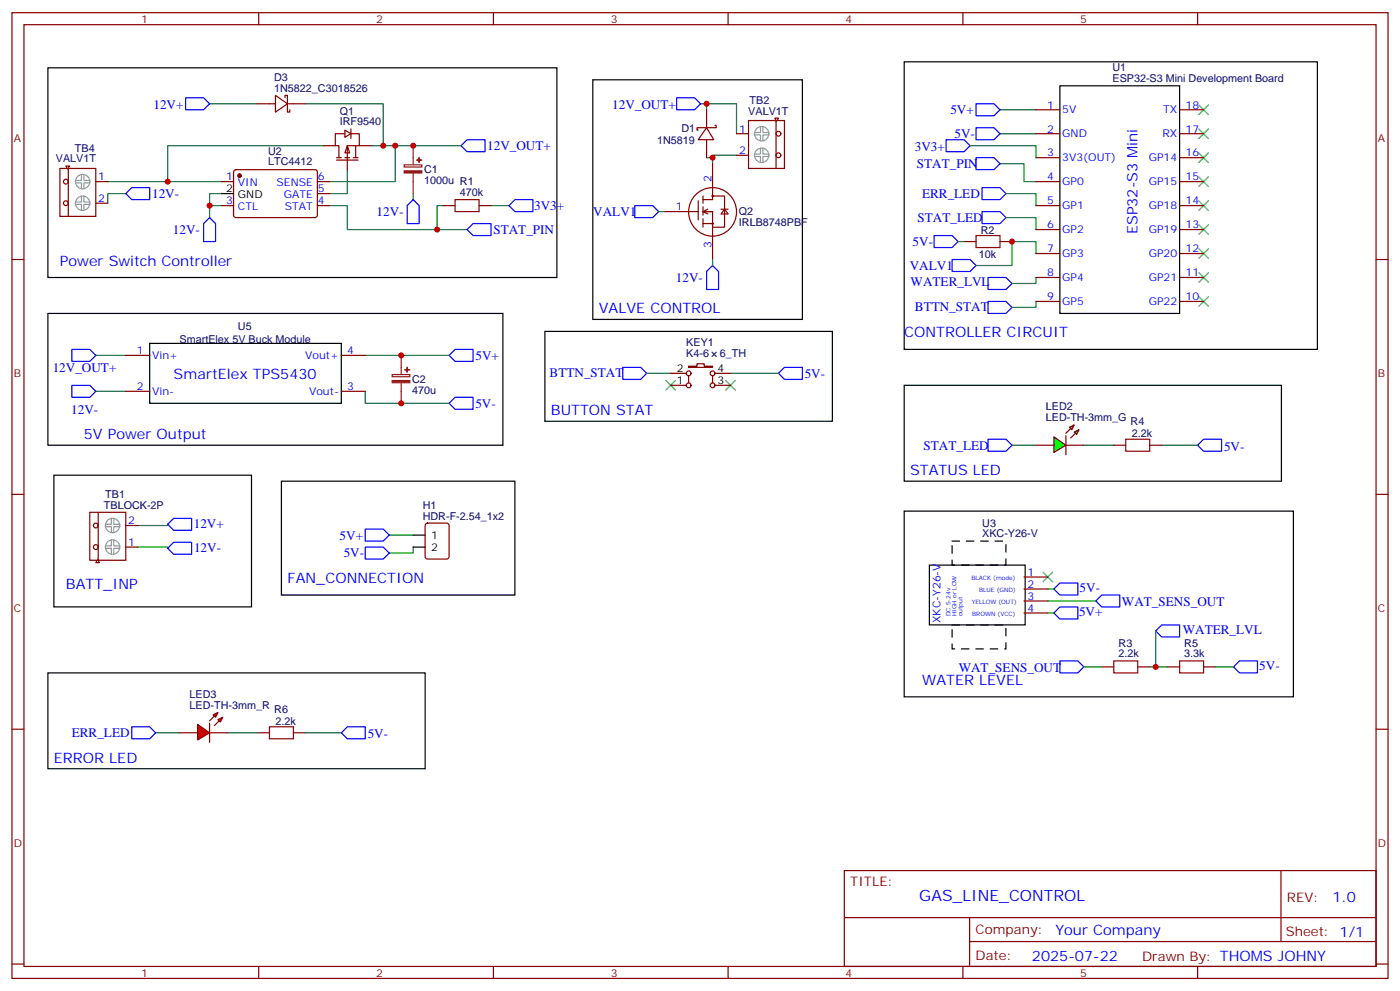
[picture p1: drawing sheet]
<svg xmlns="http://www.w3.org/2000/svg" width="412mm" height="292mm" viewBox="0 0 412 292" stroke-linecap="round" stroke-linejoin="round" font-family="sans-serif">
<g fill="none" stroke="#870000" stroke-width=".35">
<path d="M3.5 3.7h405.4v284.4h-405.4zM7.1 7.3h398.2v277.3h-398.2zM76.2 3.7v3.6M145.3 3.7v3.6M214.5 3.7v3.6M283.6 3.7v3.6M352.8 3.7v3.6M3.5 76.4h3.6M130.5 60.5h3.6M141.1 60.5h3.5M284 71.1h3.5M294.6 71.1h3.5"/>
<path d="M405.3 76.4h3.6M3.5 145.6h3.6M405.3 145.6h3.6M3.5 214.7h3.6M405.3 214.7h3.6M248.7 256.3h156.6v28.3h-156.6zM377.3 256.4v20.8M248.7 270.2h156.5M285.6 277.2h119.6M285.6 270.2v14.1M3.5 283.8h3.6M76.2 284.6v3.5"/>
<path d="M145.3 284.6v3.5M214.5 284.6v3.5M283.6 284.6v3.5M352.8 284.6v3.5M405.3 283.8h3.6"/>
</g>
<g fill="none" stroke="#008700" stroke-width=".35">
<path d="M61.7 30.6h14.1M90 30.6h22.9v12.3M206.4 30.6h10.6v8.8M208.1 30.6v1.7M294.6 39.4h10.6M294.6 32.3h10.6M31.7 53.5h33.6M37 57h-5.3v2.8M65.3 57h-3.6v3.5h3.6M95.2 42.9h-45.8v10.6M102.3 50v7h-5.3M109.4 42.9h7v10.6h-19.4"/>
<path d="M116.4 42.9h19.4M121.7 57v1.8M217 45.7h-7.1v2.5M294.6 48.2h7v5.3h3.6M61.7 60.5v3.6M97 60.5h5.3v7.1h35.3M130.5 60.5h-1.7v7.1M144.6 60.5h5.3M28.2 115.2h8.8M28.2 104.6h8.8M107.6 115.2v3.5h24.7M107.6 104.6h24.7"/>
<path d="M49.4 154.4v.3h-8.8M40.6 161.1h8.8v.3"/>
</g>
<g fill="none" stroke="#00f" stroke-width=".35">
<path d="M54.7 28.8h5.3l1.7 1.8-1.7 1.7h-5.3zM199.3 28.8h5.3l1.8 1.8-1.8 1.7h-5.3zM287.5 37.6h5.3l1.8 1.8-1.8 1.7h-5.3zM287.5 30.6h5.3l1.8 1.7-1.8 1.8h-5.3zM37 57l1.8-1.8h5.3v3.6h-5.3zM121.7 58.8l1.8 1.7v5.3h-3.6v-5.3zM135.8 42.9l1.8-1.8h5.3v3.6h-5.3zM287.5 46.4h5.3l1.8 1.8-1.8 1.8h-5.3zM60 65.8l1.7-1.7 1.8 1.7v5.3h-3.5zM137.6 67.6l1.7-1.8h5.3v3.6h-5.3zM149.9 60.5l1.8-1.7h5.3v3.5h-5.3zM187 60.5h5.3l1.7 1.8-1.7 1.8h-5.3z"/>
<path d="M208.1 79.9l1.8-1.7 1.8 1.7v5.3h-3.6zM275.2 69.4h5.3l1.7 1.7-1.7 1.8h-5.3zM280.5 76.4h5.3l1.7 1.8-1.7 1.7h-5.3zM21.2 113.5h5.3l1.7 1.7-1.7 1.8h-5.3zM21.2 102.9h5.3l1.7 1.7-1.7 1.8h-5.3zM132.3 118.7l1.8-1.7h5.2v3.5h-5.2zM134.1 102.9h5.2v3.5h-5.2l-1.8-1.8zM354.5 129.3h5.3v3.6h-5.3l-1.7-1.8zM49.4 154.4l1.8-1.8h5.2v3.5h-5.2zM51.2 159.7h5.2v3.5h-5.2l-1.8-1.8z"/>
</g>
<path d="M134.1 58.8h7v3.5h-7zM287.5 69.4h7.1v3.5h-7.1z" fill="none" stroke="#a10000" stroke-width=".35"/>
<path d="M14.1 20h149.9v61.7h-149.9zM266.3 18.2h121.8v84.7h-121.8zM174.6 23.5h61.8v70.6h-61.8zM14.1 92.3h134.1v38.8h-134.1zM266.3 113.5h111.2v28.2h-111.2zM15.9 139.9h58.2v38.8h-58.2z" fill="none" stroke="#000" stroke-width=".35"/>
<path d="M119.1 48.5h5.1v.7h-5.1zM121.7 42.9v5.6M121.7 51v6M115.5 110.3h5.2v.6h-5.2zM118.2 104.6v5.7M118.2 112.7v6" fill="none" stroke="#8c2424" stroke-width=".35"/>
<g fill="#8c2424" stroke="#8c2424" stroke-width=".35">
<path d="M119.1 50.3h5.1v.6h-5.1z"/>
<path d="M122.8 47.1l1.4 .1z"/>
<path d="M123.4 46.4l.1 1.4z"/>
<path d="M115.5 112h5.2v.7h-5.2z"/>
<path d="M119.2 108.9h1.4z"/>
<path d="M119.9 108.2v1.4z"/>
</g>
<g fill="none" stroke="#3c3" stroke-width=".35">
<path d="M353.1 30.9l2.9 2.8M353.1 38l2.9 2.8M356 30.9l-2.9 2.8M356 38l-2.9 2.8M353.1 45l2.9 2.8M353.1 52.1l2.9 2.8M353.1 59.1l2.9 2.8M356 45l-2.9 2.8M356 52.1l-2.9 2.8M356 59.1l-2.9 2.8M353.1 66.2l2.9 2.8M353.1 73.2l2.9 2.9"/>
<path d="M356 66.2l-2.9 2.8M356 73.2l-2.9 2.9M353.1 80.3l2.9 2.8M353.1 87.3l2.9 2.9M356 80.3l-2.9 2.8M356 87.3l-2.9 2.9"/>
</g>
<path d="M310.4 128.6l3.6 2.5-3.6 2.1z" fill="#0f0" stroke="#870000" stroke-width=".35"/>
<path d="M314 128.3v5.6z" fill="#f00" stroke="#870000" stroke-width=".35"/>
<g fill="#870000" stroke="#870000" stroke-width=".35">
<path d="M314 127.6l1.4-1.4z"/>
<path d="M315.4 129l1.4-1.4z"/>
</g>
<g fill="#0f0" stroke="#870000" stroke-width=".35">
<path d="M315 125.8l1.4-.7-.7 1.4z"/>
<path d="M316.4 127.2l1.5-.7-.8 1.4z"/>
</g>
<path d="M305.2 131.1h5.2M314 131.1h5.3M328.1 131.1h3.5M338.7 131.1h3.5M324.6 196.4h3.5M335.1 196.4h3.6M344 196.4h3.5M354.5 196.4h3.6M75.8 215.8h3.6M86.4 215.8h3.6" fill="none" stroke="#870000" stroke-width=".35"/>
<g fill="none" stroke="#008700" stroke-width=".35">
<path d="M208.1 46.4h1.8M296.3 57h8.9v3.5M282.2 71.1h1.8M298.1 131.1h7.1M319.3 131.1h8.8M342.2 131.1h10.6M308.7 173.4h1.7M308.7 177h14.1M308.7 180.5h1.7M319.3 196.4h5.3M338.7 196.4h5.3M340.4 185.8v10.6"/>
<path d="M358.1 196.4h5.3M45.9 215.8h7M67 215.8h8.8M90 215.8h10.5"/>
</g>
<path d="M289.3 55.2h5.3l1.7 1.8-1.7 1.8h-5.3zM291 81.7h5.3l1.8 1.8-1.8 1.7h-5.3zM291 129.3h5.3l1.8 1.8-1.8 1.8h-5.3zM310.4 173.4l1.8-1.7h5.3v3.5h-5.3zM322.8 177l1.8-1.8h5.2v3.5h-5.2zM310.4 180.5l1.8-1.8h5.3v3.5h-5.3zM312.2 194.6h5.3l1.8 1.8-1.8 1.7h-5.3zM340.4 185.8l1.8-1.8h5.3v3.5h-5.3zM363.4 196.4l1.7-1.8h5.3v3.5h-5.3zM38.8 214h5.3l1.8 1.8-1.8 1.7h-5.3zM100.5 215.8l1.8-1.8h5.3v3.5h-5.3z" fill="none" stroke="#00f" stroke-width=".35"/>
<path d="M331.6 129.3h7.1v3.6h-7.1zM328.1 194.6h7v3.5h-7zM347.5 194.6h7v3.5h-7zM79.4 214h7v3.5h-7z" fill="none" stroke="#a10000" stroke-width=".35"/>
<path d="M266.3 150.5h114.7v54.7h-114.7zM14.1 198.1h111.1v28.2h-111.1z" fill="none" stroke="#000" stroke-width=".35"/>
<path d="M307.3 168.5l2.8 2.8M310.1 168.5l-2.8 2.8" fill="none" stroke="#3c3" stroke-width=".35"/>
<g fill="#f00" stroke="#870000" stroke-width=".35">
<path d="M58.2 213.3l3.5 2.5-3.5 2.1z"/>
<path d="M61.7 212.9v5.7z"/>
</g>
<g fill="#870000" stroke="#870000" stroke-width=".35">
<path d="M61.7 212.2l1.4-1.4z"/>
<path d="M63.1 213.6l1.5-1.4z"/>
</g>
<g fill="#f00" stroke="#870000" stroke-width=".35">
<path d="M62.8 210.5l1.4-.7-.7 1.4z"/>
<path d="M64.2 211.9l1.4-.7-.7 1.4z"/>
</g>
<path d="M75.8 30.6h5.3M81.1 28.1l3.6 2.5-3.6 2.4zM84 28.8v-.7h.7v4.9h.7v-.7M84.7 30.6h5.3M103.4 38v2.8M208.1 37.6l2.2 3.5h-4.6zM208.1 32.3v5.3M210.6 36.9h.4v.7h-5.7v.7h.4M208.1 41.1v5.3M125.5 154.2l.4-.2h5.7l.6 .5 .1 9.4-.5 .7h-5.9l-.6-.5-.1-9.4zM52.9 215.8h5.3M61.7 215.8h5.3" fill="none" stroke="#870000" stroke-width=".35"/>
<path d="M296.3 64.1h8.9v3.5M305.2 74.6v-3.5h-7.1v7.1h-10.6M305.2 81.7v1.8h-7.1M305.2 88.8v1.7h-7.1M190.5 109.9h7.1M215.2 109.9h14.1M114.7 157.6h7M121.7 161.1v1.7h-7" fill="none" stroke="#008700" stroke-width=".35"/>
<path d="M289.3 62.3h5.3l1.7 1.8-1.7 1.7h-5.3zM291 88.8h5.3l1.8 1.7-1.8 1.8h-5.3zM183.4 108.2h5.3l1.8 1.7-1.8 1.8h-5.3zM229.3 109.9l1.8-1.7h5.3v3.5h-5.3zM107.6 155.8h5.3l1.8 1.8-1.8 1.7h-5.3zM107.6 161.1h5.3l1.8 1.7-1.8 1.8h-5.3z" fill="none" stroke="#00f" stroke-width=".35"/>
<path d="M196.1 112l2.9 2.9M199 112l-2.9 2.9M213.8 112l2.8 2.9M216.6 112l-2.8 2.9" fill="none" stroke="#3c3" stroke-width=".35"/>
<path d="M160.5 97.6h84.7v26.4h-84.7zM82.9 141.7h68.8v33.5h-68.8zM121.7 157.6h3.5M121.7 161.1h3.5" fill="none" stroke="#000" stroke-width=".35"/>
<path d="M101.6 38.3l1.8 1.1-1.8 1z" fill="#fff" stroke="#870000" stroke-width=".35"/>
<g fill="none" stroke="#870000" stroke-width=".35">
<path d="M101.6 39.4h-2.8v3.5h1v3.5M103.4 39.4h2.4v3.5h-3.5v7.1M217 39.4h3.5M220.5 35.5h10.6v14.1h-10.6zM228.6 35.5v14.1M229 35.5l.3-.7h-1.1l.4 1M305.2 39.4h7M305.2 32.3h7M347.5 39.4h7M347.5 32.3h7M17.6 49.6h10.6v14.1h-10.6zM19.8 49.6l-.4-.7h1.1l-.4 1.1"/>
<path d="M20.1 49.6v14.1M28.2 53.5h3.5M28.2 59.8h3.5M65.3 53.5h3.5M69 50.2l.5-.2h23.6l.4 .7-.1 12.9-.6 .5-23.6-.1-.4-.6v-12.7zM93.5 53.5h3.5M93.5 57h3.5M95.2 42.9h3.6M99.1 46.4h1.4M99.1 47.1h6.4M101.6 46.4h1.4M102.3 42.9l.7 2.1h-1.4z"/>
<path d="M104.1 46.4h1.4M104.8 42.9v3.5M105.8 42.9h3.6M205.7 59.1v5.7M207.1 57.7v2.1M209.9 57.7h3.5v9.2h-3.5M209.9 48.2v10.6h-2.8M217 45.7h3.5M305.2 46.4h7M305.2 53.5h7M347.5 46.4h7M347.5 53.5h7"/>
<path d="M65.3 60.5h3.5M93.5 60.5h3.5M195.8 62.3h9.9M207.1 60.9v2.5M207.1 64.4v2.5M207.1 65.8h2.8M208.5 61.6l-1.4 .7 1.4 .7M209.9 62.3h-2.8h2.8v14.1M212.4 61.6h2.1M213.4 61.6l1.1 1.4h-2.1zM305.2 60.5h7M305.2 67.6h7"/>
<path d="M305.2 74.6h7M347.5 60.5h7M347.5 67.6h7M347.5 74.6h7M305.2 81.7h7M305.2 88.8h7M347.5 81.7h7M347.5 88.8h7M37 115.2h7.1M37 104.6h7.1M100.5 115.2h7.1M100.5 104.6h7.1"/>
<path d="M197.6 113.5h4.5M197.6 109.9h4.5M202.8 107.8h2.5v-.7h2.1v.7h2.5v.4h-7.1zM202.8 110.6v2.1M209.9 110.6v2.1M210.6 113.5h4.6M210.6 109.9h4.6M26.5 150.8h10.5v14.2h-10.5zM28.9 150.8v14.2M37 154.7h3.6M28.9 164.6l.4 1.1h-1.1l.4-.7M37 161.1h3.6"/>
<path d="M301.6 169.9h7.1M301.6 173.4h7.1M301.6 177h7.1M301.6 180.5h7.1"/>
<circle cx="229.3" cy="39.4" r=".71"/>
<circle cx="19.4" cy="53.5" r=".71"/>
<circle cx="19.4" cy="59.8" r=".71"/>
<circle cx="209.9" cy="57.7" r=".18"/>
<circle cx="229.3" cy="45.7" r=".71"/>
<circle cx="209.9" cy="62.4" r="7.1"/>
<circle cx="209.9" cy="65.8" r=".18"/>
<circle cx="202.8" cy="113.5" r=".71"/>
<circle cx="202.8" cy="109.9" r=".71"/>
<circle cx="209.9" cy="113.5" r=".71"/>
<circle cx="209.9" cy="109.9" r=".71"/>
<circle cx="28.2" cy="154.7" r=".71"/>
<circle cx="28.2" cy="161.1" r=".71"/>
</g>
<g fill="none" stroke="#999" stroke-width=".35">
<path d="M222.2 39.7h1.8v1.8M224 37.3v1.7h-1.8M224.7 37.3v1.7h1.8M226.5 39.7h-1.8v1.8M22.2 53.8h1.8v1.8M24 51.4v1.7h-1.8M24 57.7v1.8h-1.8M24.7 51.4v1.7h1.8M24.7 57.7v1.8h1.8M26.5 53.8h-1.8v1.8M222.2 46.1h1.8v1.7M224 43.6v1.8h-1.8"/>
<path d="M224.7 43.6v1.8h1.8M226.5 46.1h-1.8v1.7M22.2 60.2h1.8v1.7M26.5 60.2h-1.8v1.7M31 155.1h1.8v1.7M32.8 159v1.7h-1.8M32.8 152.6v1.8h-1.8M33.5 159v1.7h1.8M33.5 152.6v1.8h1.8M35.3 155.1h-1.8v1.7M31 161.4h1.8v1.8M35.3 161.4h-1.8v1.8"/>
<circle cx="224.4" cy="39.4" r="2.12"/>
<circle cx="24.3" cy="53.5" r="2.12"/>
<circle cx="24.3" cy="59.8" r="2.12"/>
<circle cx="224.4" cy="45.7" r="2.12"/>
<circle cx="33.2" cy="154.7" r="2.12"/>
<circle cx="33.2" cy="161.1" r="2.12"/>
</g>
<path d="M312.2 25.3h35.3v67h-35.3zM65.3 57h3.5M44.1 101.1h56.4v17.6h-56.4zM273.8 166.4h28.2v17.6h-28.2z" fill="none" stroke="#000" stroke-width=".35"/>
<circle cx="70.6" cy="51.7" r=".53" fill="#870000" stroke="#870000" stroke-width=".35"/>
<path d="M280.5 159.3h15.8v7.1h-15.8zM280.5 184h15.8v7.1h-15.8z" fill="none" stroke="#000" stroke-width=".35" stroke-dasharray="2.1 2.1"/>
<path d="M278.7 41.1h5.3l1.8 1.8-1.8 1.8h-5.3z" fill="none" stroke="#00f" stroke-width=".35"/>
<path d="M285.8 42.9h19.4v3.5M194 62.3h1.8M209.9 76.4v1.8" fill="none" stroke="#008700" stroke-width=".35"/>
<g fill="#c00">
<circle cx="128.8" cy="67.6" r=".88"/>
<circle cx="121.7" cy="42.9" r=".88"/>
<circle cx="116.4" cy="42.9" r=".88"/>
<circle cx="112.9" cy="42.9" r=".88"/>
<circle cx="49.4" cy="53.5" r=".88"/>
<circle cx="61.7" cy="60.5" r=".88"/>
<circle cx="118.2" cy="118.7" r=".88"/>
<circle cx="118.2" cy="104.6" r=".88"/>
<circle cx="208.1" cy="30.6" r=".88"/>
<circle cx="340.4" cy="196.4" r=".88"/>
<circle cx="209.9" cy="46.4" r=".88"/>
<circle cx="298.1" cy="71.1" r=".88"/>
</g>
<text font-size="4.6" fill="#00f" x="270.8" y="265.4">GAS_LINE_CONTROL</text>
<g font-size="4.2" fill="#00f">
<text x="335.1" y="69" transform="rotate(-90 335.1 69)">ESP32-S3 Mini</text>
<text x="17.6" y="78.2">Power Switch Controller</text>
<text x="176.4" y="92.3">VALVE CONTROL</text>
<text x="266.3" y="99.3">CONTROLLER CIRCUIT</text>
<text x="51.2" y="111.7">SmartElex TPS5430</text>
<text x="162.3" y="122.3">BUTTON STAT</text>
<text x="24.7" y="129.3">5V Power Output</text>
<text x="268.1" y="139.9">STATUS LED</text>
<text x="19.4" y="173.4">BATT_INP</text>
<text x="84.7" y="171.7">FAN_CONNECTION</text>
<text x="271.6" y="201.6">WATER LEVEL</text>
<text x="15.9" y="224.6">ERROR LED</text>
<text x="392.5" y="265.6">1.0</text>
<text x="310.9" y="275.2">Your Company</text>
<text x="304" y="283">2025-07-22</text>
</g>
<g font-size="3.9" fill="#00f">
<text x="45.2" y="32.2">12V+</text>
<text x="180.3" y="32">12V_OUT+</text>
<text x="280" y="33.7">5V+</text>
<text x="281.2" y="40.6">5V-</text>
<text x="143.5" y="44.1">12V_OUT+</text>
<text x="269.5" y="44.4">3V3+</text>
<text x="270.1" y="49.4">STAT_PIN</text>
<text x="44.8" y="58.2">12V-</text>
<text x="271.6" y="58.2">ERR_LED</text>
<text x="110.9" y="63.5">12V-</text>
<text x="157.3" y="61.8">3V3+</text>
<text x="174.8" y="63.6">VALV1</text>
<text x="270.3" y="65.3">STAT_LED</text>
<text x="50.9" y="68.8">12V-</text>
<text x="145.3" y="68.9">STAT_PIN</text>
<text x="268.8" y="72.4">5V-</text>
<text x="199.1" y="82.9">12V-</text>
<text x="268" y="79.4">VALV1</text>
<text x="268.2" y="84.3">WATER_LVL</text>
<text x="269.5" y="91.7">BTTN_STAT</text>
<text x="140.1" y="105.9">5V+</text>
<text x="15.5" y="109.5">12V_OUT+</text>
<text x="161.9" y="111.1">BTTN_STAT</text>
<text x="237.1" y="111.2">5V-</text>
<text x="21" y="121.8">12V-</text>
<text x="140" y="120">5V-</text>
<text x="272.1" y="132.4">STAT_LED</text>
<text x="360.6" y="132.6">5V-</text>
<text x="57.1" y="155.6">12V+</text>
<text x="100" y="158.9">5V+</text>
<text x="57.1" y="162.6">12V-</text>
<text x="101.2" y="164.1">5V-</text>
<text x="318" y="174.2">5V-</text>
<text x="330.5" y="178.3">WAT_SENS_OUT</text>
<text x="317.8" y="181.3">5V+</text>
<text x="348.4" y="186.6">WATER_LVL</text>
<text x="282.4" y="197.7">WAT_SENS_OUT</text>
<text x="370.9" y="197.2">5V-</text>
<text x="21.1" y="216.9">ERR_LED</text>
<text x="108.3" y="217.3">5V-</text>
</g>
<g font-size="3.9" fill="#800">
<text x="250.5" y="260.9">TITLE:</text>
<text x="379.1" y="265.6">REV:</text>
<text x="287.4" y="275.1">Company:</text>
<text x="378.7" y="275.7">Sheet: 1/1</text>
<text x="287.4" y="282.8">Date:</text>
<text x="336.4" y="282.9">Drawn By: THOMS JOHNY</text>
</g>
<g font-size="3.2" fill="#800">
<text x="41.6" y="6.7">1</text>
<text x="110.8" y="6.7">2</text>
<text x="179.9" y="6.7">3</text>
<text x="249.1" y="6.7">4</text>
<text x="318.2" y="6.7">5</text>
<text x="4.1" y="41.8">A</text>
<text x="405.9" y="41.8">A</text>
<text x="4.1" y="111">B</text>
<text x="405.9" y="111">B</text>
<text x="4.1" y="180.1">C</text>
<text x="405.9" y="180.1">C</text>
<text x="4.1" y="249.3">D</text>
<text x="405.9" y="249.3">D</text>
<text x="41.6" y="287.5">1</text>
<text x="110.8" y="287.5">2</text>
<text x="179.9" y="287.5">3</text>
<text x="249.1" y="287.5">4</text>
<text x="318.2" y="287.5">5</text>
</g>
<g font-size="3.2" fill="#000080">
<text x="80.8" y="23.9">D3</text>
<text x="327.7" y="21">U1</text>
<text x="80.8" y="27">1N5822_C3018526</text>
<text x="327.7" y="24.2">ESP32-S3 Mini Development Board</text>
<text x="100.1" y="33.8">Q1</text>
<text x="220.4" y="33.7">VALV1T</text>
<text x="220.8" y="30.5">TB2</text>
<text x="100.1" y="36.9">IRF9540</text>
<text x="200.7" y="38.8">D1</text>
<text x="16.5" y="47.8">VALV1T</text>
<text x="22.1" y="44.6">TB4</text>
<text x="79" y="45.5">U2</text>
<text x="193.6" y="42.3">1N5819</text>
<text x="79" y="48.6">LTC4412</text>
<text x="125" y="51.1">C1</text>
<text x="125" y="54.2">1000u R1</text>
<text x="135.5" y="57.7">470k</text>
<text x="217.7" y="63.4">Q2</text>
<text x="217.7" y="66.6">IRLB8748PBF</text>
<text x="288.9" y="68.8">R2</text>
<text x="288.4" y="75.8">10k</text>
<text x="52.9" y="101.1">SmartElex 5V Buck Module</text>
<text x="70.1" y="97.1">U5</text>
<text x="202.2" y="102">KEY1</text>
<text x="202.2" y="105.2">K4-6</text>
<text x="212" y="105.2">6_TH</text>
<text x="121.4" y="112.9">C2</text>
<text x="121.4" y="116">470u</text>
<text x="308.1" y="124">LED-TH-3mm_G</text>
<text x="308.1" y="120.8">LED2</text>
<text x="333" y="125.2">R4</text>
<text x="333.4" y="128.7">2.2k</text>
<text x="30.6" y="149.8">TBLOCK-2P</text>
<text x="31" y="146.6">TB1</text>
<text x="124.5" y="149.8">H1</text>
<text x="124.5" y="153">HDR-F-2.54_1x2</text>
<text x="289.3" y="155.3">U3</text>
<text x="289.3" y="158.3">XKC-Y26-V</text>
<text x="329.5" y="190.4">R3</text>
<text x="348.9" y="190.4">R5</text>
<text x="329.5" y="193.5">2.2k</text>
<text x="348.9" y="193.5">3.3k</text>
<text x="55.9" y="208.7">LED-TH-3mm_R</text>
<text x="55.9" y="205.5">LED3</text>
<text x="80.8" y="209.9">R6</text>
<text x="81.1" y="213.4">2.2k</text>
</g>
<g font-size="3.2" fill="#00f">
<text x="308.4" y="32">1</text>
<text x="312.9" y="33.4">5V</text>
<text x="342.6" y="33.4">TX</text>
<text x="349.2" y="32">18</text>
<text x="217.8" y="39">1</text>
<text x="308.4" y="39">2</text>
<text x="312.9" y="40.4">GND</text>
<text x="342.4" y="40.4">RX</text>
<text x="349.2" y="39">17</text>
<text x="217.8" y="45.4">2</text>
<text x="308.4" y="46.1">3</text>
<text x="312.9" y="47.5">3V3(OUT)</text>
<text x="338.4" y="47.5">GP14</text>
<text x="349.2" y="46.1">16</text>
<text x="28.9" y="53.1">1</text>
<text x="66.6" y="53.1">1</text>
<text x="93.7" y="53.1">6</text>
<text x="209.5" y="53.5" transform="rotate(-90 209.5 53.5)">2</text>
<text x="308.4" y="53.1">4</text>
<text x="349.2" y="53.1">15</text>
<text x="28.9" y="59.5">2</text>
<text x="70.1" y="54.9">VIN</text>
<text x="81.5" y="54.9">SENSE</text>
<text x="83.6" y="58.4">GATE</text>
<text x="93.7" y="56.7">5</text>
<text x="312.9" y="54.5">GP0</text>
<text x="338.4" y="54.5">GP15</text>
<text x="66.6" y="60.2">3</text>
<text x="70.1" y="61.9">CTL</text>
<text x="83.9" y="61.9">STAT</text>
<text x="93.7" y="60.2">4</text>
<text x="199.1" y="61.9">1</text>
<text x="308.4" y="60.2">5</text>
<text x="312.9" y="61.6">GP1</text>
<text x="338.4" y="61.6">GP18</text>
<text x="349.2" y="60.2">14</text>
<text x="308.4" y="67.2">6</text>
<text x="312.9" y="68.7">GP2</text>
<text x="338.4" y="68.7">GP19</text>
<text x="349.2" y="67.2">13</text>
<text x="209.5" y="73.1" transform="rotate(-90 209.5 73.1)">3</text>
<text x="308.4" y="74.3">7</text>
<text x="312.9" y="75.7">GP3</text>
<text x="338.4" y="75.7">GP20</text>
<text x="349.2" y="74.3">12</text>
<text x="308.4" y="81.4">8</text>
<text x="312.9" y="82.8">GP4</text>
<text x="338.4" y="82.8">GP21</text>
<text x="349.2" y="81.4">11</text>
<text x="308.4" y="88.4">9</text>
<text x="312.9" y="89.8">GP5</text>
<text x="338.4" y="89.8">GP22</text>
<text x="349.2" y="88.4">10</text>
<text x="40.3" y="104.3">1</text>
<text x="44.8" y="105.7">Vin+</text>
<text x="89.9" y="105.7">Vout+</text>
<text x="102.3" y="104.3">4</text>
<text x="40.3" y="114.9">2</text>
<text x="44.8" y="116.3">Vin-</text>
<text x="91" y="116.3">Vout-</text>
<text x="102.3" y="114.9">3</text>
<text x="37.7" y="154.4">2</text>
<text x="37.7" y="160.7">1</text>
<text x="302.7" y="169.5">1</text>
<text x="302.7" y="173.1">2</text>
<text x="302.7" y="176.6">3</text>
<text x="277" y="183.5" transform="rotate(-90 277 183.5)">XKC-Y26-V</text>
<text x="302.7" y="180.1">4</text>
</g>
<g font-size="3.2">
<text x="66.6" y="56.7">2</text>
<text x="70.1" y="58.4">GND</text>
<text x="199.4" y="113.1">1</text>
<text x="199.4" y="109.6">2</text>
<text x="211.3" y="113.1">3</text>
<text x="211.3" y="109.6">4</text>
<text x="127" y="158.6">1</text>
<text x="127" y="162.1">2</text>
</g>
<g font-size="1.8" fill="#00f">
<text x="286.1" y="170.7">BLACK (mode)</text>
<text x="286.2" y="177.7">YELLOW (OUT)</text>
<text x="288.4" y="174.2">BLUE (GND)</text>
<text x="280" y="181.5" transform="rotate(-90 280 181.5)">DC 5-24v</text>
<text x="281.8" y="181.5" transform="rotate(-90 281.8 181.5)">HIGH or LOW</text>
<text x="283.5" y="181.5" transform="rotate(-90 283.5 181.5)">output</text>
<text x="286.4" y="181.2">BROWN (VCC)</text>
</g>
</svg>
